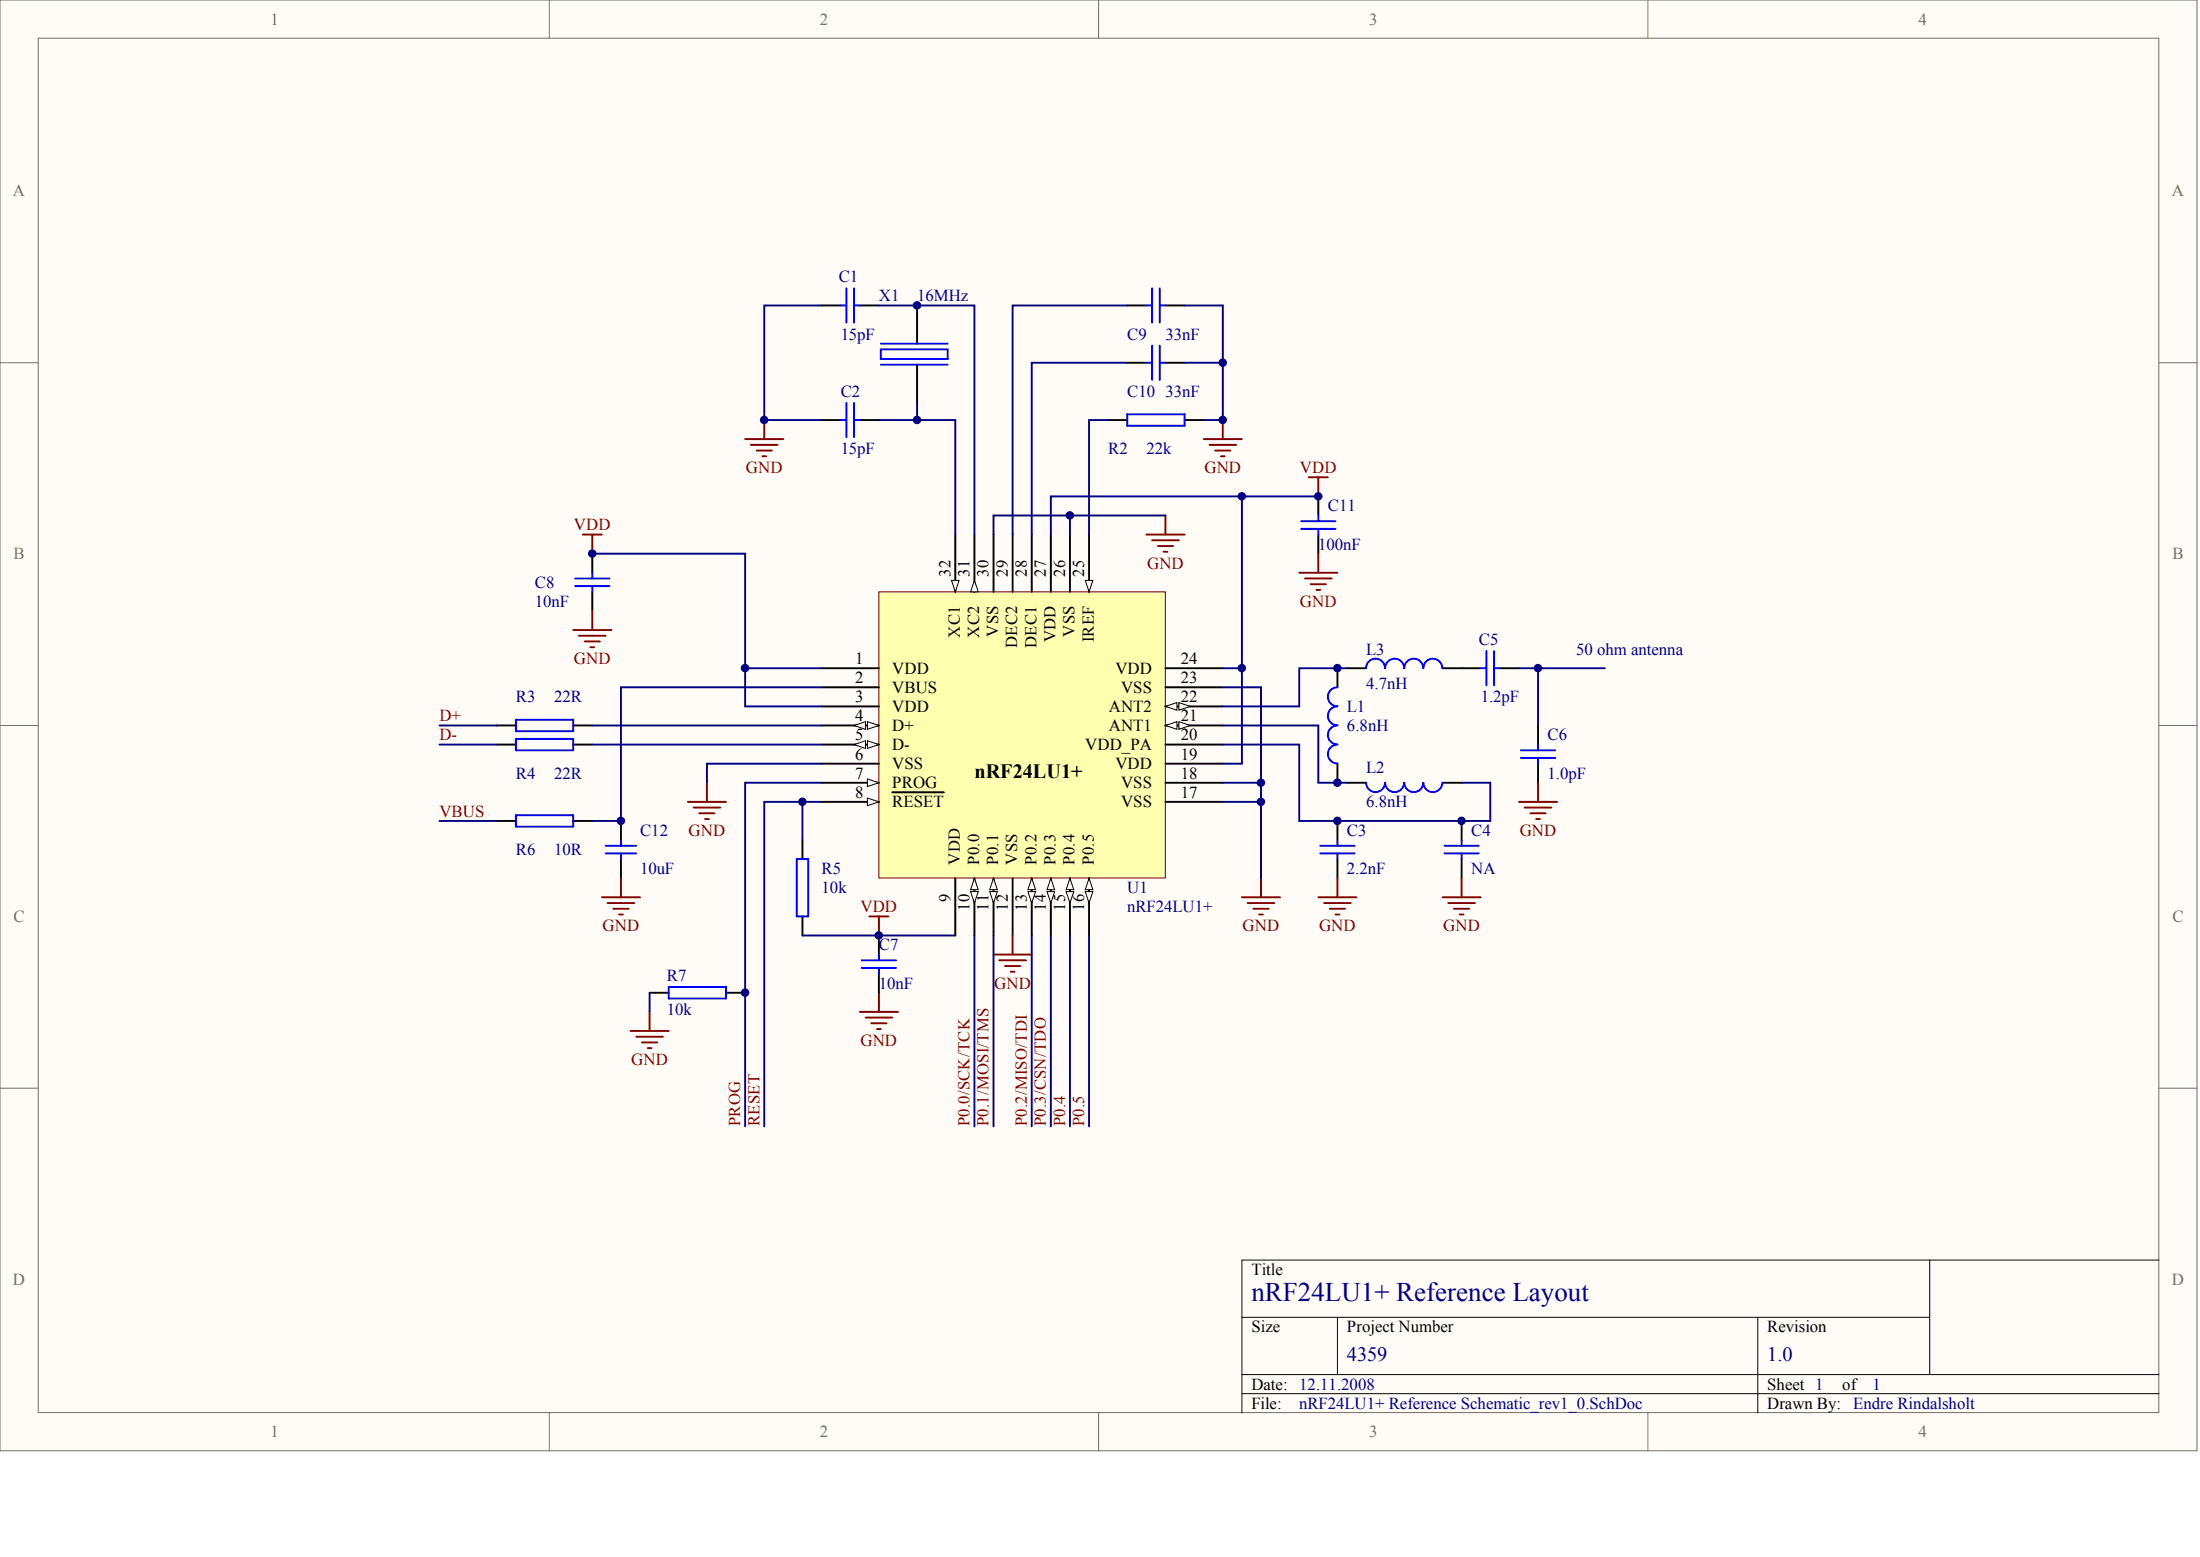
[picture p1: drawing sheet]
<svg xmlns="http://www.w3.org/2000/svg" width="840mm" height="594mm" viewBox="0 0 840 594" stroke-linecap="round" stroke-linejoin="round" font-family="sans-serif">
<g fill="#fffcf8" stroke="#716f64" stroke-width=".38">
<path d="M0 0h838.5v553.5h-838.5z"/>
<path d="M14.6 14.6h809.3v524.4h-809.3z"/>
</g>
<path d="M209.6 0v14.6M419.3 0v14.6M628.9 0v14.6M0 138.4h14.6M824 138.4h14.5M0 276.8h14.6M824 276.8h14.5M0 415.2h14.6M824 415.2h14.5M209.6 539v14.6M419.3 539v14.6M628.9 539v14.6" fill="none" stroke="#716f64" stroke-width=".38"/>
<path d="M736.5 480.8v43.7M824 480.8h-350v58.2M474 502.6h262.5M510.4 502.6v21.9M670.8 502.6v36.4M474 531.8h350M474 524.5h350" fill="none" stroke="#000" stroke-width=".38"/>
<path d="M335.4 225.8h109.3v109.2h-109.3z" fill="#ffffb0" stroke="#800000" stroke-width=".38"/>
<path d="M415.6 335.1v21.8" fill="none" stroke="#000" stroke-width=".73"/>
<g fill="#fffcf8" stroke="#000" stroke-width=".38">
<path d="M415.6 335.1l1.5 4.4h-2.9z"/>
<path d="M414.2 340.2h2.9l-1.5 4.4z"/>
</g>
<path d="M444.8 262.2h21.9M444.8 276.8h21.9" fill="none" stroke="#000" stroke-width=".73"/>
<g fill="#fffcf8" stroke="#000" stroke-width=".38">
<path d="M444.8 276.8l4.4-1.4v2.9z"/>
<path d="M449.9 275.4l4.4 1.4-4.4 1.5z"/>
</g>
<path d="M364.6 204v21.8M444.8 284.1h21.9" fill="none" stroke="#000" stroke-width=".73"/>
<path d="M363.1 221.5h2.9l-1.4 4.3z" fill="#fffcf8" stroke="#000" stroke-width=".38"/>
<path d="M313.5 255h21.9M313.5 306h21.9" fill="none" stroke="#000" stroke-width=".73"/>
<path d="M331 304.5l4.4 1.5-4.4 1.4z" fill="#fffcf8" stroke="#000" stroke-width=".38"/>
<path d="M313.5 298.7h21.9M340.5 302.3h19.7" fill="none" stroke="#000" stroke-width=".73"/>
<path d="M331 297.2l4.4 1.5-4.4 1.4z" fill="#fffcf8" stroke="#000" stroke-width=".38"/>
<path d="M313.5 276.8h21.9" fill="none" stroke="#000" stroke-width=".73"/>
<g fill="#fffcf8" stroke="#000" stroke-width=".38">
<path d="M331 275.4l4.4 1.4-4.4 1.5z"/>
<path d="M325.9 276.8l4.4-1.4v2.9z"/>
</g>
<path d="M313.5 284.1h21.9" fill="none" stroke="#000" stroke-width=".73"/>
<g fill="#fffcf8" stroke="#000" stroke-width=".38">
<path d="M331 282.6l4.4 1.5-4.4 1.5z"/>
<path d="M325.9 284.1l4.4-1.5v3z"/>
</g>
<path d="M371.9 204v21.8M386.5 204v21.8M313.5 262.2h21.9M313.5 269.5h21.9M313.5 291.4h21.9M444.8 298.7h21.9M386.5 335.1v21.8" fill="none" stroke="#000" stroke-width=".73"/>
<path d="M371.9 221.5l1.4 4.3h-2.9z" fill="#fffcf8" stroke="#000" stroke-width=".38"/>
<path d="M444.8 255h21.9M444.8 269.5h21.9M364.6 335.1v21.8" fill="none" stroke="#000" stroke-width=".73"/>
<g fill="#fffcf8" stroke="#000" stroke-width=".38">
<path d="M444.8 269.5l4.4-1.4v2.9z"/>
<path d="M449.9 268.1l4.4 1.4-4.4 1.5z"/>
</g>
<path d="M415.6 204v21.8M444.8 291.4h21.9M444.8 306h21.9" fill="none" stroke="#000" stroke-width=".73"/>
<path d="M414.2 221.5h2.9l-1.5 4.3z" fill="#fffcf8" stroke="#000" stroke-width=".38"/>
<path d="M393.8 204v21.8M371.9 335.1v21.8" fill="none" stroke="#000" stroke-width=".73"/>
<g fill="#fffcf8" stroke="#000" stroke-width=".38">
<path d="M371.9 335.1l1.4 4.4h-2.9z"/>
<path d="M370.4 340.2h2.9l-1.4 4.4z"/>
</g>
<path d="M379.2 335.1v21.8" fill="none" stroke="#000" stroke-width=".73"/>
<g fill="#fffcf8" stroke="#000" stroke-width=".38">
<path d="M379.2 335.1l1.4 4.4h-2.9z"/>
<path d="M377.7 340.2h2.9l-1.4 4.4z"/>
</g>
<path d="M379.2 204v21.8M401 204v21.8M393.8 335.1v21.8" fill="none" stroke="#000" stroke-width=".73"/>
<g fill="#fffcf8" stroke="#000" stroke-width=".38">
<path d="M393.8 335.1l1.4 4.4h-2.9z"/>
<path d="M392.3 340.2h2.9l-1.4 4.4z"/>
</g>
<path d="M401 335.1v21.8" fill="none" stroke="#000" stroke-width=".73"/>
<g fill="#fffcf8" stroke="#000" stroke-width=".38">
<path d="M401 335.1l1.5 4.4h-2.9z"/>
<path d="M399.6 340.2h2.9l-1.5 4.4z"/>
</g>
<path d="M408.3 335.1v21.8" fill="none" stroke="#000" stroke-width=".73"/>
<g fill="#fffcf8" stroke="#000" stroke-width=".38">
<path d="M408.3 335.1l1.5 4.4h-2.9z"/>
<path d="M406.9 340.2h2.9l-1.5 4.4z"/>
</g>
<g fill="none" stroke="#000" stroke-width=".73">
<path d="M313.5 116.6h7.3M328.1 116.6h7.3M350 116.6v14.5M430.2 116.6h7.3M444.8 116.6h7.3M350 139.1v14.6M430.2 138.4h7.3M444.8 138.4h7.3M313.5 160.3h7.3M328.1 160.3h7.3M422.9 160.3h7.3M452.1 160.3h7.3"/>
<path d="M503.1 189.4v7.3M226 211.3v7.2M408.3 204v21.8M503.1 204v7.3M226 225.8v7.3M510.4 255v7.2M514.1 255h7.3M550.5 255h14.6M572.4 255h7.3M189.6 276.8h7.3M218.8 276.8h7.2M587 276.8v7.3"/>
<path d="M189.6 284.1h7.3M218.8 284.1h7.2M510.4 291.4v7.3M514.1 298.7h7.3M550.5 298.7h7.3M587 291.4v7.3M189.6 313.2h7.3M218.8 313.2h7.2M237 313.2v7.3M510.4 313.2v7.3M557.8 313.2v7.3M237 327.8v7.3"/>
<path d="M306.3 320.5v7.3M510.4 327.8v7.3M557.8 327.8v7.3M306.3 349.7v7.2M335.4 356.9v7.3M247.9 378.8h7.3M277.1 378.8h7.3M335.4 371.5v7.3"/>
</g>
<g fill="none" stroke="#00f" stroke-width=".73">
<path d="M320.8 116.6h2.2M323 110v13.1M325.9 110v13.1M325.9 116.6h2.2M437.5 116.6h2.2M439.7 110v13.1M442.6 116.6h2.2M442.6 110v13.1M336.1 133.3h25.6v3.7h-25.6zM336.1 139.1h25.6M336.1 131.1h25.6M437.5 138.4h2.2"/>
<path d="M439.7 131.9v13.1M442.6 138.4h2.2M442.6 131.9v13.1M323 153.7v13.1M325.9 153.7v13.1M430.2 158.1h21.9v4.3h-21.9zM320.8 160.3h2.2M325.9 160.3h2.2M496.6 198.9h13.1M503.1 196.7v2.2M226 218.5v2.2M496.6 201.8h13.1"/>
<path d="M503.1 201.8v2.2M219.5 223.6h13.1M219.5 220.7h13.1M226 223.6v2.2M528.6 255a3.6 3.6 0 0 0-3.6-3.7 3.6 3.6 0 0 0-3.6 3.7M535.9 255a3.6 3.6 0 0 0-3.6-3.7 3.6 3.6 0 0 0-3.7 3.7M543.2 255a3.6 3.6 0 0 0-3.7-3.7 3.6 3.6 0 0 0-3.6 3.7M550.5 255a3.6 3.6 0 0 0-3.7-3.7 3.6 3.6 0 0 0-3.6 3.7M565.1 255h2.2M567.3 248.4v13.1M570.2 255h2.2M570.2 248.4v13.1"/>
<path d="M196.9 274.6h21.9v4.4h-21.9zM510.4 269.5a3.6 3.6 0 0 0-3.6 3.7 3.6 3.6 0 0 0 3.6 3.6 3.6 3.6 0 0 0-3.6 3.6 3.6 3.6 0 0 0 3.6 3.6M510.4 262.2a3.6 3.6 0 0 0-3.6 3.7 3.6 3.6 0 0 0 3.6 3.6M196.9 281.9h21.9v4.4h-21.9zM510.4 284.1a3.6 3.6 0 0 0-3.6 3.6 3.6 3.6 0 0 0 3.6 3.6M528.6 298.7a3.6 3.6 0 0 1-3.6 3.5 3.6 3.6 0 0 1-3.6-3.5M535.9 298.7a3.6 3.6 0 0 1-3.6 3.5 3.6 3.6 0 0 1-3.7-3.5M543.2 298.7a3.6 3.6 0 0 1-3.6 3.5 3.6 3.6 0 0 1-3.7-3.5M550.5 298.7a3.6 3.6 0 0 1-3.7 3.5 3.6 3.6 0 0 1-3.6-3.5M580.4 286.3h13.1M580.4 289.2h13.1M587 284.1v2.2"/>
<path d="M587 289.2v2.2M196.9 311h21.9v4.4h-21.9zM231.1 322.7h11.7M231.1 325.6h11.7M237 320.5v2.2M237 325.6v2.2M304.1 327.8h4.3v21.9h-4.3zM503.9 322.7h13.1M503.9 325.6h13.1M510.4 320.5v2.2M510.4 325.6v2.2M551.3 322.7h13.1"/>
<path d="M551.3 325.6h13.1M557.8 320.5v2.2M557.8 325.6v2.2M255.2 376.6h21.9v4.4h-21.9zM328.9 369.3h13.1M328.9 366.4h13.1M335.4 364.2v2.2M335.4 369.3v2.2"/>
</g>
<g fill="none" stroke="#800000" stroke-width=".73">
<path d="M284.4 167.5h14.6M286.6 169.7h10.2M288.8 171.9h5.8M290.9 174.1h1.5M291.7 160.3v7.2M459.4 167.5h14.6M461.6 169.7h10.2M463.8 171.9h5.8M465.9 174.1h1.5M466.7 160.3v7.2M444.8 196.7v7.3M499.5 182.1h7.3"/>
<path d="M503.1 182.1v7.3M222.4 204h7.3M226 204v7.3M437.5 204h14.6M439.7 206.2h10.2M441.9 208.3h5.8M444.1 210.5h1.4M495.8 218.5h14.6M503.1 211.3v7.2M226 233.1v7.3M498 220.7h10.2M500.2 222.9h5.8"/>
<path d="M502.4 225.1h1.5M218.8 240.4h14.5M220.9 242.6h10.2M223.1 244.8h5.9M225.3 246.9h1.5M269.8 298.7v7.3M587 298.7v7.3M262.5 306h14.6M264.7 308.1h10.2M266.9 310.3h5.8M269.1 312.5h1.4M579.7 306h14.6"/>
<path d="M581.9 308.1h10.2M584.1 310.3h5.8M586.3 312.5h1.4M237 335.1v7.3M481.3 335.1v7.3M510.4 335.1v7.3M557.8 335.1v7.3M229.7 342.4h14.6M231.9 344.6h10.2M234.1 346.7h5.8M236.3 348.9h1.4M331.8 349.7h7.3"/>
<path d="M335.4 349.7v7.2M386.5 356.9v7.3M474 342.4h14.5M476.1 344.6h10.3M478.3 346.7h5.9M480.5 348.9h1.5M503.1 342.4h14.6M505.3 344.6h10.2M507.5 346.7h5.8M509.7 348.9h1.4M550.5 342.4h14.6M552.7 344.6h10.2"/>
<path d="M554.9 346.7h5.8M557.1 348.9h1.4M335.4 378.8v7.3M379.2 364.2h14.6M381.4 366.4h10.2M383.5 368.6h5.9M385.7 370.8h1.5M240.6 393.4h14.6M242.8 395.5h10.2M245 397.7h5.8M247.2 399.9h1.4M247.9 386.1v7.3"/>
<path d="M328.1 386.1h14.6M330.3 388.3h10.2M332.5 390.4h5.8M334.7 392.6h1.4"/>
</g>
<g fill="none" stroke="#000080" stroke-width=".73">
<path d="M313.5 116.6h-21.8v43.7h21.8M335.4 116.6h36.5v87.4M430.2 116.6h-43.7v87.4M452.1 116.6h14.6v21.8M430.2 138.4h-36.4v65.6M452.1 138.4h14.6v21.9h-7.3M350 153.7v6.6M335.4 160.3h29.2v43.7M422.9 160.3h-7.3v43.7M408.3 196.7v7.3M444.8 196.7h-65.6v7.3M474 189.4v102h-7.3"/>
<path d="M503.1 189.4h-102.1v14.6M226 211.3h58.4v58.2h29.1M284.4 255h29.1M466.7 255h7.3M514.1 255h-18.3v14.5h-29.1M579.7 255h7.3v21.8M587 255h25.5M167.7 276.8h21.9M226 276.8h87.5M313.5 262.2h-76.5v51h-11M466.7 262.2h14.6v72.9M466.7 276.8h36.4v21.9h11"/>
<path d="M167.7 284.1h21.9M226 284.1h87.5M313.5 298.7h-29.1v131.1M313.5 291.4h-43.7v7.3M466.7 284.1h29.1v29.1h73v-14.5h-11M466.7 298.7h14.6M167.7 313.2h21.9M306.3 306h-14.6v123.8M313.5 306h-7.2v14.5M466.7 306h14.6M306.3 356.9h58.3M371.9 356.9v72.9"/>
<path d="M379.2 356.9v72.9M393.8 356.9v72.9M401 356.9v72.9M408.3 356.9v72.9M415.6 356.9v72.9M247.9 378.8v7.3"/>
</g>
<g fill="#000080" stroke="#000080" stroke-width=".38">
<circle cx="226" cy="211.2" r="1.42"/>
<circle cx="236.9" cy="313.2" r="1.42"/>
<circle cx="284.3" cy="378.8" r="1.42"/>
<circle cx="284.3" cy="254.9" r="1.42"/>
<circle cx="291.6" cy="160.2" r="1.42"/>
<circle cx="306.2" cy="305.9" r="1.42"/>
<circle cx="335.4" cy="356.9" r="1.42"/>
<circle cx="350" cy="160.2" r="1.42"/>
<circle cx="350" cy="116.5" r="1.42"/>
<circle cx="408.3" cy="196.6" r="1.42"/>
<circle cx="466.6" cy="160.2" r="1.42"/>
<circle cx="466.6" cy="138.4" r="1.42"/>
<circle cx="473.9" cy="254.9" r="1.42"/>
<circle cx="473.9" cy="189.4" r="1.42"/>
<circle cx="481.2" cy="305.9" r="1.42"/>
<circle cx="481.2" cy="298.6" r="1.42"/>
<circle cx="503.1" cy="189.4" r="1.42"/>
<circle cx="510.4" cy="313.2" r="1.42"/>
<circle cx="510.4" cy="298.6" r="1.42"/>
<circle cx="510.4" cy="254.9" r="1.42"/>
<circle cx="557.8" cy="313.2" r="1.42"/>
<circle cx="586.9" cy="254.9" r="1.42"/>
</g>
<text font-size="10.3" fill="#000080" x="477.6" y="496.5">nRF24LU1+ Reference Layout</text>
<g font-size="7.8" fill="#000080">
<text x="514.1" y="519.2">4359</text>
<text x="674.5" y="519.2">1.0</text>
</g>
<text font-size="7.7" x="371.9" y="296.8">nRF24LU1+</text>
<g font-size="6.4" fill="#716f64">
<text x="103.3" y="9.4">1</text>
<text x="312.9" y="9.4">2</text>
<text x="522.5" y="9.4">3</text>
<text x="732.2" y="9.4">4</text>
<text x="5" y="74.9">A</text>
<text x="828.9" y="74.9">A</text>
<text x="5.2" y="213.3">B</text>
<text x="829.1" y="213.3">B</text>
<text x="5.2" y="351.7">C</text>
<text x="829.1" y="351.7">C</text>
<text x="5" y="490.1">D</text>
<text x="828.9" y="490.1">D</text>
<text x="103.3" y="548.4">1</text>
<text x="312.9" y="548.4">2</text>
<text x="522.5" y="548.4">3</text>
<text x="732.2" y="548.4">4</text>
</g>
<g font-size="6.4" fill="#000080">
<text x="320.1" y="107.7">C1</text>
<text x="335.4" y="115">X1</text>
<text x="350" y="115">16MHz</text>
<text x="320.8" y="129.6">15pF</text>
<text x="430.2" y="129.6">C9</text>
<text x="444.8" y="129.6">33nF</text>
<text x="320.8" y="151.4">C2</text>
<text x="430.2" y="151.4">C10</text>
<text x="444.8" y="151.4">33nF</text>
<text x="320.8" y="173.3">15pF</text>
<text x="422.9" y="173.3">R2</text>
<text x="437.5" y="173.3">22k</text>
<text x="506.8" y="195.1">C11</text>
<text x="503.1" y="209.7">100nF</text>
<text x="204.2" y="224.3">C8</text>
<text x="204.2" y="231.5">10nF</text>
<text x="521.4" y="249.7">L3</text>
<text x="564.4" y="246.1">C5</text>
<text x="601.6" y="249.7">50 ohm antenna</text>
<text x="521.4" y="262.9">4.7nH</text>
<text x="196.9" y="268">R3</text>
<text x="211.5" y="268">22R</text>
<text x="565.1" y="268">1.2pF</text>
<text x="514.1" y="271.6">L1</text>
<text x="514.1" y="278.9">6.8nH</text>
<text x="590.6" y="282.5">C6</text>
<text x="196.9" y="297.1">R4</text>
<text x="211.5" y="297.1">22R</text>
<text x="521.4" y="294.9">L2</text>
<text x="590.6" y="297.1">1.0pF</text>
<text x="521.4" y="308">6.8nH</text>
<text x="244.3" y="318.9">C12</text>
<text x="514.1" y="318.9">C3</text>
<text x="561.5" y="318.9">C4</text>
<text x="196.9" y="326.2">R6</text>
<text x="211.5" y="326.2">10R</text>
<text x="244.3" y="333.5">10uF</text>
<text x="313.5" y="333.5">R5</text>
<text x="514.1" y="333.5">2.2nF</text>
<text x="561.5" y="333.5">NA</text>
<text x="313.5" y="340.8">10k</text>
<text x="430.2" y="340.8">U1</text>
<text x="430.2" y="348.1">nRF24LU1+</text>
<text x="335.4" y="362.7">C7</text>
<text x="254.5" y="374.3">R7</text>
<text x="335.4" y="377.2">10nF</text>
<text x="254.5" y="387.4">10k</text>
<text x="714.6" y="530.2">1</text>
<text x="495.8" y="537.5">nRF24LU1+ Reference Schematic_rev1_0.SchDoc</text>
<text x="707.3" y="537.5">Endre Rindalsholt</text>
</g>
<g font-size="6.4" fill="#800000">
<text x="284.7" y="180.5">GND</text>
<text x="459.7" y="180.5">GND</text>
<text x="496.1" y="180.5">VDD</text>
<text x="219" y="202.4">VDD</text>
<text x="437.8" y="217">GND</text>
<text x="496.1" y="231.5">GND</text>
<text x="219" y="253.4">GND</text>
<text x="167.7" y="275.2">D+</text>
<text x="167.7" y="282.5">D-</text>
<text x="167.7" y="311.7">VBUS</text>
<text x="262.8" y="318.9">GND</text>
<text x="580" y="318.9">GND</text>
<text x="328.4" y="348.1">VDD</text>
<text x="230" y="355.4">GND</text>
<text x="474.3" y="355.4">GND</text>
<text x="503.4" y="355.4">GND</text>
<text x="550.8" y="355.4">GND</text>
<text x="379.5" y="377.2">GND</text>
<text x="328.4" y="399.1">GND</text>
<text x="240.9" y="406.4">GND</text>
</g>
<g font-size="6.4">
<text x="326.4" y="253.4">1</text>
<text x="340.5" y="257">VDD</text>
<text x="425.7" y="257">VDD</text>
<text x="450.6" y="253.4">24</text>
<text x="326.4" y="260.7">2</text>
<text x="450.6" y="260.7">23</text>
<text x="326.4" y="268">3</text>
<text x="340.5" y="264.3">VBUS</text>
<text x="427.9" y="264.3">VSS</text>
<text x="450.6" y="268">22</text>
<text x="326.4" y="275.2">4</text>
<text x="340.5" y="271.6">VDD</text>
<text x="423.2" y="271.6">ANT2</text>
<text x="450.6" y="275.2">21</text>
<text x="340.5" y="278.9">D+</text>
<text x="423.2" y="278.9">ANT1</text>
<text x="326.4" y="282.5">5</text>
<text x="340.5" y="286.2">D-</text>
<text x="414.2" y="286.2">VDD_PA</text>
<text x="450.6" y="282.5">20</text>
<text x="326.4" y="289.8">6</text>
<text x="340.5" y="293.5">VSS</text>
<text x="425.7" y="293.5">VDD</text>
<text x="450.6" y="289.8">19</text>
<text x="326.4" y="297.1">7</text>
<text x="450.6" y="297.1">18</text>
<text x="326.4" y="304.4">8</text>
<text x="340.5" y="300.7">PROG</text>
<text x="427.9" y="300.7">VSS</text>
<text x="450.6" y="304.4">17</text>
<text x="340.5" y="308">RESET</text>
<text x="427.9" y="308">VSS</text>
<text x="477.6" y="486.5">Title</text>
<text x="477.6" y="508.3">Size</text>
<text x="514.1" y="508.3">Project Number</text>
<text x="674.5" y="508.3">Revision</text>
<text x="477.6" y="530.2">Date: 12.11.2008</text>
<text x="674.5" y="530.2">Sheet 1</text>
<text x="703.1" y="530.2">of</text>
<text x="477.6" y="537.5">File:</text>
<text x="674.5" y="537.5">Drawn By:</text>
</g>
<g font-size="6.3">
<text x="362.7" y="220" transform="rotate(-90 362.7 220)">32</text>
<text x="370" y="220" transform="rotate(-90 370 220)">31</text>
<text x="377.3" y="220" transform="rotate(-90 377.3 220)">30</text>
<text x="384.6" y="220" transform="rotate(-90 384.6 220)">29</text>
<text x="391.9" y="220" transform="rotate(-90 391.9 220)">28</text>
<text x="399.2" y="220" transform="rotate(-90 399.2 220)">27</text>
<text x="406.5" y="220" transform="rotate(-90 406.5 220)">26</text>
<text x="413.8" y="220" transform="rotate(-90 413.8 220)">25</text>
<text x="366.4" y="243.3" transform="rotate(-90 366.4 243.3)">XC1</text>
<text x="373.7" y="243.3" transform="rotate(-90 373.7 243.3)">XC2</text>
<text x="381" y="242.9" transform="rotate(-90 381 242.9)">VSS</text>
<text x="402.8" y="245.1" transform="rotate(-90 402.8 245.1)">VDD</text>
<text x="410.1" y="242.9" transform="rotate(-90 410.1 242.9)">VSS</text>
<text x="417.4" y="245.1" transform="rotate(-90 417.4 245.1)">IREF</text>
<text x="388.2" y="247.3" transform="rotate(-90 388.2 247.3)">DEC2</text>
<text x="395.5" y="247.3" transform="rotate(-90 395.5 247.3)">DEC1</text>
<text x="366.4" y="330" transform="rotate(-90 366.4 330)">VDD</text>
<text x="373.7" y="330" transform="rotate(-90 373.7 330)">P0.0</text>
<text x="381" y="330" transform="rotate(-90 381 330)">P0.1</text>
<text x="388.2" y="330" transform="rotate(-90 388.2 330)">VSS</text>
<text x="395.5" y="330" transform="rotate(-90 395.5 330)">P0.2</text>
<text x="402.8" y="330" transform="rotate(-90 402.8 330)">P0.3</text>
<text x="410.1" y="330" transform="rotate(-90 410.1 330)">P0.4</text>
<text x="417.4" y="330" transform="rotate(-90 417.4 330)">P0.5</text>
<text x="362.7" y="344.2" transform="rotate(-90 362.7 344.2)">9</text>
<text x="370" y="347.5" transform="rotate(-90 370 347.5)">10</text>
<text x="377.3" y="347.5" transform="rotate(-90 377.3 347.5)">11</text>
<text x="384.6" y="347.5" transform="rotate(-90 384.6 347.5)">12</text>
<text x="391.9" y="347.5" transform="rotate(-90 391.9 347.5)">13</text>
<text x="399.2" y="347.5" transform="rotate(-90 399.2 347.5)">14</text>
<text x="406.5" y="347.5" transform="rotate(-90 406.5 347.5)">15</text>
<text x="413.8" y="347.5" transform="rotate(-90 413.8 347.5)">16</text>
</g>
<g font-size="6.3" fill="#800000">
<text x="282.5" y="429.8" transform="rotate(-90 282.5 429.8)">PROG</text>
<text x="289.8" y="429.8" transform="rotate(-90 289.8 429.8)">RESET</text>
<text x="370" y="429.8" transform="rotate(-90 370 429.8)">P0.0/SCK/TCK</text>
<text x="377.3" y="429.8" transform="rotate(-90 377.3 429.8)">P0.1/MOSI/TMS</text>
<text x="391.9" y="429.8" transform="rotate(-90 391.9 429.8)">P0.2/MISO/TDI</text>
<text x="399.2" y="429.8" transform="rotate(-90 399.2 429.8)">P0.3/CSN/TDO</text>
<text x="406.5" y="429.8" transform="rotate(-90 406.5 429.8)">P0.4</text>
<text x="413.8" y="429.8" transform="rotate(-90 413.8 429.8)">P0.5</text>
</g>
</svg>
